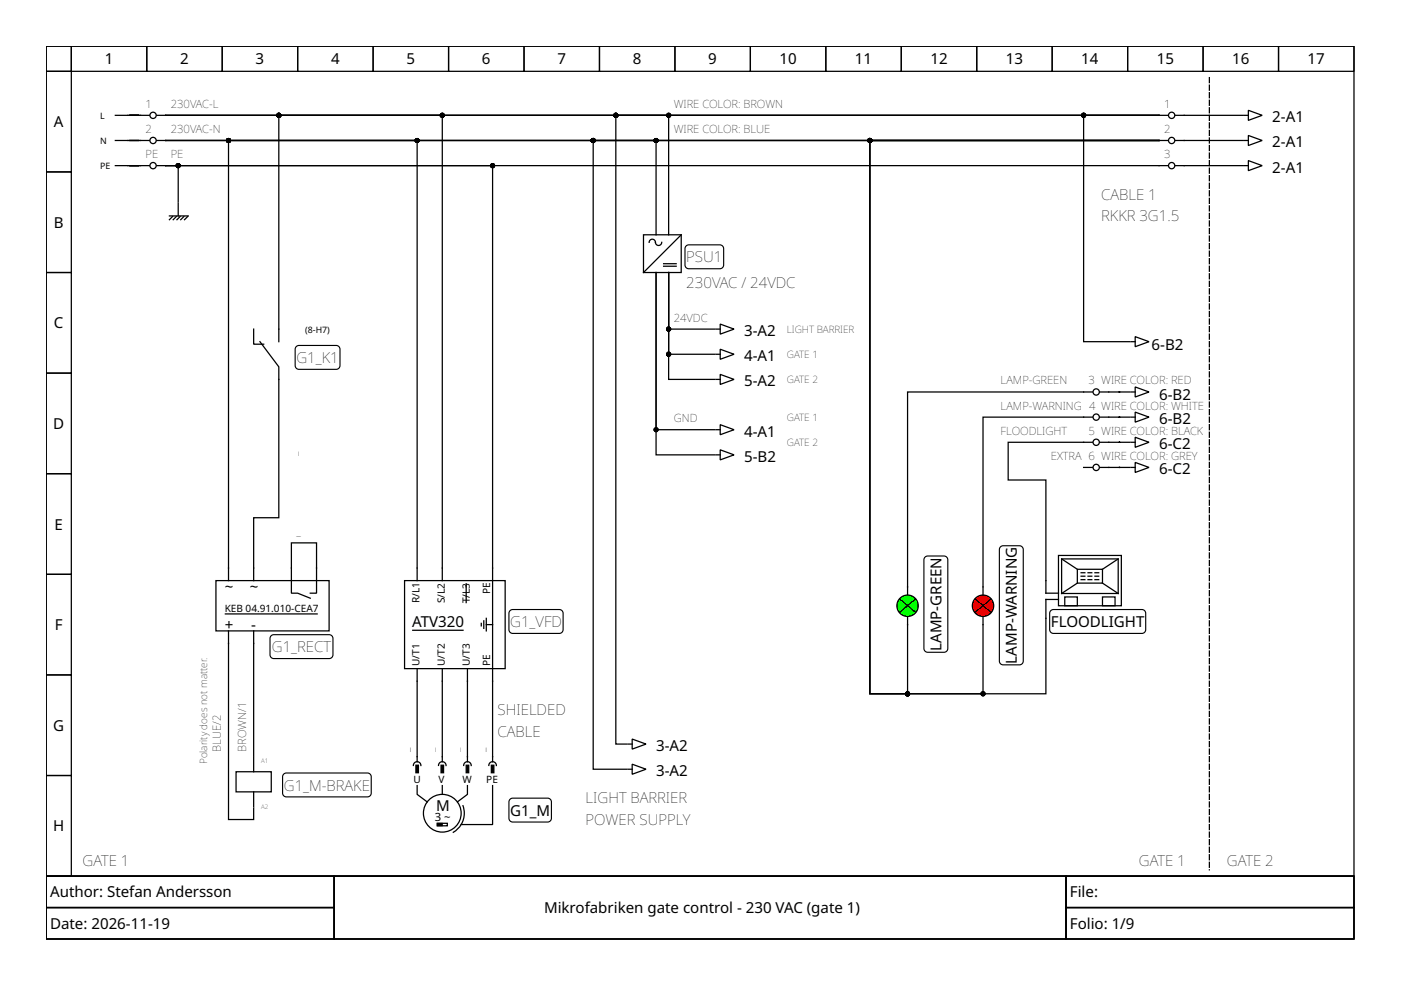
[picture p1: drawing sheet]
<svg xmlns="http://www.w3.org/2000/svg" width="297mm" height="210mm" viewBox="0 0 297 210" stroke-linecap="round" stroke-linejoin="round" font-family="sans-serif">
<g fill="none" stroke="#000" stroke-width=".27">
<path d="M9.8 9.8h277.3v176h-277.3zM9.8 9.8h5.3v5.3h-5.3zM9.8 15.1h5.3v21.4h-5.3zM15.1 9.8h16v5.3h-16zM31.1 9.8h16v5.3h-16zM47.1 9.8h16v5.3h-16zM63.1 9.8h16v5.3h-16zM79.1 9.8h16v5.3h-16zM95.1 9.8h16v5.3h-16zM111.1 9.8h16v5.3h-16zM127.1 9.8h16v5.3h-16zM143.1 9.8h16v5.3h-16z"/>
<path d="M159.1 9.8h16v5.3h-16zM175.1 9.8h16v5.3h-16zM191.1 9.8h16v5.3h-16zM207.1 9.8h16v5.3h-16zM223.1 9.8h16v5.3h-16zM239.1 9.8h16v5.3h-16zM255.1 9.8h16v5.3h-16zM271.1 9.8h16v5.3h-16zM9.8 36.5h5.3v21.3h-5.3zM24.5 35.1h2.6M24.5 24.5h2.6M24.5 29.8h2.6"/>
<path d="M29.8 35.1h1.9M29.8 24.5h1.9M29.8 29.8h1.9M33.3 35.1h1.8M33.3 24.5h1.8M33.3 29.8h1.8M245.7 35.1h1.9M245.7 24.5h1.9M245.7 29.8h1.9M249.2 35.1h1.9M249.2 24.5h1.9M249.2 29.8h1.9"/>
<path d="M263.9 35.1h.8M263.9 24.5h.8M263.9 29.8h.8M264.7 28.7l2.9 1.1-2.9 1.1zM264.7 23.4l2.9 1.1-2.9 1zM264.7 34.1l2.9 1-2.9 1.1zM9.8 57.8h5.3v21.3h-5.3zM136.4 49.8h8v8h-8zM137.6 51.4a.71 .71 0 0 1 .9-.7 .71 .71 0 0 1 .5 .9 .67 .67 0 0 0 .8 .4 .67 .67 0 0 0 .5-.6M140.7 55.9h2.7M140.7 56.4h2.7M144.4 49.8l-8 8"/>
<path d="M9.8 79.1h5.3v21.3h-5.3zM53.8 69.8v3.2h2.1M55.1 72.4l4 5.4v2.6M59.1 69.8v2.6M151.9 75.1h.8M152.7 74l2.9 1.1-2.9 1.1zM152.7 79.4l2.9 1-2.9 1.1zM151.9 91.1h.8M151.9 80.4h.8M151.9 96.4h.8M152.7 90l2.9 1.1-2.9 1.1zM152.7 95.4l2.9 1-2.9 1.1z"/>
<path d="M229.7 99.1h1.9M229.7 88.4h1.9M229.7 93.8h1.9M229.7 83.1h1.9M233.2 99.1h1.9M233.2 88.4h1.9M233.2 93.8h1.9M233.2 83.1h1.9M239.9 99.1h.8M239.9 88.4h.8M239.9 93.8h.8M239.9 83.1h.8"/>
<path d="M240.7 98l2.9 1.1-2.9 1.1zM240.7 87.4l2.9 1-2.9 1.1zM240.7 92.7l2.9 1.1-2.9 1zM240.7 82l2.9 1.1-2.9 1.1zM9.8 100.4h5.3v21.4h-5.3zM9.8 121.8h5.3v21.3h-5.3zM45.8 123.1h24v10.7h-24zM47.6 130.2h19.8M48.4 120.4v2.7M48.4 133.8v2.6M53.8 120.4v2.7M53.8 133.8v2.6"/>
<path d="M61.8 120.4v5.4h1.3l2.7 1M67.1 120.4v5.4h-1.3M208.4 124.4v8M9.8 143.1h5.3v21.3h-5.3zM133.2 157.8h.8M134 156.7l3 1.1-3 1zM9.8 164.4h5.3v21.4h-5.3zM50 163.6h7.5v4.3h-7.5zM53.8 160.4v3.2M53.8 167.9v3.2M88.4 161.5a.8 .8 0 0 0-.8 .8M88.4 166.6v1.8l2.2 1.6"/>
<path d="M88.4 160.4v1.1M88.5 161.5a.8 .8 0 0 1 .7 .8M92.7 174.6h2.1v.5h-2.1zM93.7 161.5a.8 .8 0 0 0-.7 .8M93.8 160.4v1.1M93.8 166.6v1.8M93.9 161.5a.8 .8 0 0 1 .7 .8M98.2 170.8a4.7 4.7 0 0 1-2.1 5.7M99 161.5a.8 .8 0 0 0-.7 .8M99.1 166.6v1.8l-2.1 1.6M99.1 160.4v1.1M99.2 161.5a.8 .8 0 0 1 .7 .8"/>
<path d="M104.4 161.5a.8 .8 0 0 0-.8 .8M104.4 166.6v8.2h-6.6M104.4 160.4v1.1M104.5 161.5a.8 .8 0 0 1 .7 .8M133.2 163.1h.8M134 162l3 1.1-3 1.1zM9.8 185.8h277.3v13.3h-277.3zM9.8 185.8h61v6.6h-61zM9.8 192.4h61v6.7h-61zM70.8 185.8h155.2v13.3h-155.2zM226 185.8h61.1v6.6h-61.1zM226 192.4h61.1v6.7h-61.1z"/>
<circle cx="32.5" cy="35.1" r=".67"/>
<circle cx="32.5" cy="24.5" r=".67"/>
<circle cx="32.5" cy="29.8" r=".67"/>
<circle cx="248.4" cy="24.5" r=".67"/>
<circle cx="248.4" cy="29.8" r=".67"/>
<circle cx="248.4" cy="35.1" r=".67"/>
<circle cx="232.4" cy="93.8" r=".67"/>
<circle cx="232.4" cy="83.1" r=".67"/>
<circle cx="232.4" cy="99.1" r=".67"/>
<circle cx="232.4" cy="88.4" r=".67"/>
<circle cx="93.8" cy="172.4" r="4"/>
</g>
<path d="M256.4 16.5v167.9" fill="none" stroke="#000" stroke-width=".27" stroke-dasharray="1.1 .5"/>
<g fill="#000" stroke="#000" stroke-width=".27">
<path d="M88.2 162.2h.5v1.6h-.5z" fill-rule="evenodd"/>
<path d="M93.5 162.2h.5v1.6h-.5z" fill-rule="evenodd"/>
<path d="M98.8 162.2h.6v1.6h-.6z" fill-rule="evenodd"/>
<path d="M104.2 162.2h.5v1.6h-.5z" fill-rule="evenodd"/>
</g>
<path d="M92.7 174.6h1.1v.5h-1.1z" fill-rule="evenodd" fill="#000" stroke="#000" stroke-width=".21"/>
<path d="M145.5 52.1l.5-.2h6.6a.8 .8 0 0 1 .8 .8v3.5a.8 .8 0 0 1-.8 .8h-6.6a.8 .8 0 0 1-.8-.8v-3.5zM62.8 73.5l.6-.3h7.9a.8 .8 0 0 1 .8 .8v3.5a.8 .8 0 0 1-.8 .8h-7.9a.8 .8 0 0 1-.8-.8v-3.5zM57.5 134.8l.5-.2h11.8a.8 .8 0 0 1 .8 .8v3.4a.8 .8 0 0 1-.8 .8h-11.8a.8 .8 0 0 1-.8-.8v-3.4zM60.1 164.1l.6-.2h17.2a.8 .8 0 0 1 .8 .8v3.5a.8 .8 0 0 1-.8 .8h-17.2a.8 .8 0 0 1-.8-.8v-3.5zM108.1 169.5l.6-.3h7.4a.8 .8 0 0 1 .8 .8v3.5a.8 .8 0 0 1-.8 .8h-7.4a.8 .8 0 0 1-.8-.8v-3.5z" fill="none" stroke="#000" stroke-width=".24"/>
<circle cx="208.4" cy="128.4" r="2.27" fill="#f00" stroke="#000" stroke-width=".27"/>
<g fill="none" stroke="#000" stroke-width=".27">
<path d="M35.9 45.8h4M36.6 45.9l-.7 .7M37.4 45.9l-.7 .7M37.8 43.1v2.7M38.2 45.9l-.7 .7M39 45.9l-.7 .7M39.8 45.9l-.7 .7M151.9 69.8h.8M152.7 68.7l2.9 1.1-2.9 1zM239.9 72.4h.8M240.7 71.4l2.9 1-2.9 1.1zM85.8 123.1h21.3v18.7h-21.3z"/>
<path d="M87.4 133.6h10.9M88.4 120.4v2.7M93.8 120.4v2.7M98.8 123.6v4.3M102 132.2v.5M102.6 131.6v1.6M103.1 132.4h1.3M103.1 131.1v2.7M104.4 120.4v24M192.4 124.4v8M206.8 127l3.3 2.8M210.1 127l-3.3 2.8"/>
<path d="M88.4 141.8v2.6M93.8 141.8v2.6M99.1 141.8v2.6"/>
</g>
<path d="M212.1 115.9l.6-.2h3.5a.8 .8 0 0 1 .8 .8v23.7a.8 .8 0 0 1-.8 .8h-3.5a.8 .8 0 0 1-.8-.8v-23.7zM108.1 129.5l.6-.3h9.9a.8 .8 0 0 1 .8 .8v3.5a.8 .8 0 0 1-.8 .8h-9.9a.8 .8 0 0 1-.8-.8v-3.5z" fill="none" stroke="#000" stroke-width=".24"/>
<circle cx="192.4" cy="128.4" r="2.27" fill="#0f0" stroke="#000" stroke-width=".27"/>
<g fill="none" stroke="#000" stroke-width=".27">
<path d="M27.1 29.8h2.7M27.1 24.5h2.7M27.1 35.1h2.7M35.1 35.1h210.6M35.1 24.5h210.6M35.1 35.1h69.3v85.3M35.1 29.8h104v20M35.1 29.8h210.6M35.1 35.1h2.7v7.8M35.1 29.8h53.3v90.6M35.1 24.5h106.7v25.3M35.1 24.5h58.7v95.9"/>
<path d="M245.7 29.8h-119.9v133.3h7.2M245.7 29.8h-197.3v90.6M245.7 29.8h-61.3v117.3h24v-14.7M245.7 24.5h-186.6v45.3M245.7 24.5h-115.1v133.3h2.4M245.7 24.5h-16v47.9h9.9M245.7 29.8h-61.3v117.3h8v-14.7M245.7 29.8h-61.3v117.3h37.3v-20h2.7M251.1 24.5h12.5M251.1 35.1h12.5M251.1 29.8h12.5M141.8 57.8v22.6h9.8"/>
<path d="M141.8 57.8v12h9.8M141.8 57.8v17.3h9.8M59.1 80.4v29.4h-5.3v10.6M151.6 91.1h-12.5v-33.3v38.6h12.5M229.7 83.1h-37.3v41.3M229.7 93.8h-15.9v8h7.9v24h2.7M229.7 88.4h-21.3v36M235.1 99.1h4.5M235.1 88.4h4.5M235.1 93.8h4.5M235.1 83.1h4.5M224.4 117.8h13.3v10.6h-13.3z"/>
<path d="M225.1 118.5h12v7.3h-12zM225.1 118.5l3.3 2.2M237.1 118.5l-3.4 2.2M48.4 136.4v37.4h5.4v-2.4M53.8 136.4v23.8M61.8 120.4v-5.3h5.3v5.3M190.8 127l3.3 2.8M194.1 127l-3.3 2.8M225.7 126.6h2.7v1.8h-2.7zM228.4 120.7h5.3v2.9h-5.3zM228.4 123.6l-3.3 2.2M229.2 121.4h.8"/>
<path d="M229.2 122.9h.8M229.2 122.2h.8M230.7 121.4h.8M230.7 122.9h.8M230.7 122.2h.8M232.1 121.4h.8M232.1 122.9h.8M232.1 122.2h.8M233.7 126.6h2.7v1.8h-2.7zM233.7 123.6l3.4 2.2M88.4 144.4v16M93.8 144.4v16"/>
<path d="M99.1 144.4v16M104.4 144.4v16"/>
</g>
<path d="M196.1 118.1l.6-.2h3.5a.8 .8 0 0 1 .8 .8v18.8a.8 .8 0 0 1-.8 .8h-3.5a.8 .8 0 0 1-.8-.8v-18.8zM222.8 129.5l.5-.3h18.8a.8 .8 0 0 1 .8 .8v3.5a.8 .8 0 0 1-.8 .8h-18.8a.8 .8 0 0 1-.8-.8v-3.5z" fill="none" stroke="#000" stroke-width=".24"/>
<g fill="#000" stroke="#000" stroke-width=".27">
<circle cx="37.8" cy="35.1" r=".4"/>
<circle cx="48.4" cy="29.8" r=".4"/>
<circle cx="59.1" cy="24.5" r=".4"/>
<circle cx="88.4" cy="29.8" r=".4"/>
<circle cx="93.8" cy="24.5" r=".4"/>
<circle cx="104.4" cy="35.1" r=".4"/>
<circle cx="125.8" cy="29.8" r=".4"/>
<circle cx="130.6" cy="24.5" r=".4"/>
<circle cx="139.1" cy="29.8" r=".4"/>
<circle cx="141.8" cy="24.5" r=".4"/>
<circle cx="184.4" cy="29.8" r=".4"/>
<circle cx="229.7" cy="24.5" r=".4"/>
<circle cx="141.8" cy="75.1" r=".4"/>
<circle cx="141.8" cy="69.8" r=".4"/>
<circle cx="139.1" cy="91.1" r=".4"/>
<circle cx="192.4" cy="147.1" r=".4"/>
<circle cx="208.4" cy="147.1" r=".4"/>
</g>
<g font-size="3.2">
<text x="22.2" y="13.7">1</text>
<text x="38.2" y="13.7">2</text>
<text x="54.2" y="13.7">3</text>
<text x="70.2" y="13.7">4</text>
<text x="86.2" y="13.7">5</text>
<text x="102.2" y="13.7">6</text>
<text x="118.2" y="13.7">7</text>
<text x="134.2" y="13.7">8</text>
<text x="150.2" y="13.7">9</text>
<text x="165.3" y="13.7">10</text>
<text x="181.3" y="13.7">11</text>
<text x="197.3" y="13.7">12</text>
<text x="213.3" y="13.7">13</text>
<text x="229.3" y="13.7">14</text>
<text x="245.2" y="13.7">15</text>
<text x="261.2" y="13.7">16</text>
<text x="277.2" y="13.7">17</text>
<text x="11.4" y="27">A</text>
<text x="269.7" y="25.9">2-A1</text>
<text x="269.7" y="31.3">2-A1</text>
<text x="269.7" y="36.6">2-A1</text>
<text x="233.5" y="42.3">CABLE 1</text>
<text x="233.5" y="46.8">RKKR 3G1.5</text>
<text x="11.4" y="48.3">B</text>
<text x="145.5" y="55.6">PSU1</text>
<text x="145.5" y="61">230VAC / 24VDC</text>
<text x="11.4" y="69.6">C</text>
<text x="157.8" y="71.2">3-A2</text>
<text x="62.8" y="77">G1_K1</text>
<text x="157.8" y="76.6">4-A1</text>
<text x="244.1" y="74.3">6-B2</text>
<text x="157.8" y="81.9">5-A2</text>
<text x="245.7" y="89.9">6-B2</text>
<text x="245.7" y="84.7">6-B2</text>
<text x="11.3" y="91">D</text>
<text x="157.8" y="92.6">4-A1</text>
<text x="245.7" y="95.2">6-C2</text>
<text x="157.8" y="97.9">5-B2</text>
<text x="245.7" y="100.6">6-C2</text>
<text x="11.6" y="112.3">E</text>
<text x="47.6" y="125.5">~</text>
<text x="53" y="125.5">~</text>
<text x="11.6" y="133.6">F</text>
<text x="47.6" y="133.5">+</text>
<text x="53.2" y="133.5">-</text>
<text x="87.4" y="133">ATV320</text>
<text x="108.2" y="133">G1_VFD</text>
<text x="222.8" y="133">FLOODLIGHT</text>
<text x="57.6" y="138.3">G1_RECT</text>
<text x="199.6" y="138" transform="rotate(-90 199.6 138)">LAMP-GREEN</text>
<text x="215.6" y="140.7" transform="rotate(-90 215.6 140.7)">LAMP-WARNING</text>
<text x="11.3" y="155">G</text>
<text x="105.5" y="151.6">SHIELDED</text>
<text x="105.5" y="156.2">CABLE</text>
<text x="139.1" y="159.2">3-A2</text>
<text x="60.2" y="167.6">G1_M-BRAKE</text>
<text x="139.1" y="164.6">3-A2</text>
<text x="92.4" y="171.9">M</text>
<text x="108.2" y="173">G1_M</text>
<text x="124.2" y="170.3">LIGHT BARRIER</text>
<text x="11.3" y="176.3">H</text>
<text x="124.2" y="174.8">POWER SUPPLY</text>
<text x="17.5" y="183.6">GATE 1</text>
<text x="241.5" y="183.6">GATE 1</text>
<text x="260.1" y="183.6">GATE 2</text>
<text x="10.6" y="190.3">Author: Stefan Andersson</text>
<text x="226.8" y="190.3">File:</text>
<text x="10.6" y="197">Date: 2026-11-19</text>
<text x="115.3" y="193.6">Mikrofabriken gate control - 230 VAC (gate 1)</text>
<text x="226.8" y="197">Folio: 1/9</text>
</g>
<g font-size="2.4">
<text x="30.9" y="22.9">1</text>
<text x="36.2" y="22.9">230VAC-L</text>
<text x="142.8" y="22.9">WIRE COLOR: BROWN</text>
<text x="246.8" y="22.9">1</text>
<text x="30.9" y="28.2">2</text>
<text x="36.2" y="28.2">230VAC-N</text>
<text x="142.8" y="28.2">WIRE COLOR: BLUE</text>
<text x="246.8" y="28.2">2</text>
<text x="30.9" y="33.5">PE</text>
<text x="36.2" y="33.5">PE</text>
<text x="246.8" y="33.5">3</text>
<text x="142.8" y="68.2">24VDC</text>
<text x="212.2" y="81.5">LAMP-GREEN</text>
<text x="230.8" y="81.5">3 WIRE COLOR: RED</text>
<text x="142.8" y="89.5">GND</text>
<text x="212.2" y="86.8">LAMP-WARNING 4 WIRE COLOR: WHITE</text>
<text x="212.2" y="92.2">FLOODLIGHT</text>
<text x="230.8" y="92.2">5 WIRE COLOR: BLACK</text>
<text x="63.1" y="96.8" transform="rotate(-90 63.1 96.8)">_</text>
<text x="222.8" y="97.5">EXTRA 6 WIRE COLOR: GREY</text>
<text x="62.8" y="113.5">_</text>
<text x="46.8" y="159.4" transform="rotate(-90 46.8 159.4)">BLUE/2</text>
<text x="52.2" y="159.4" transform="rotate(-90 52.2 159.4)">BROWN/1</text>
<text x="86.8" y="159.4" transform="rotate(-90 86.8 159.4)">_</text>
<text x="92.2" y="159.4" transform="rotate(-90 92.2 159.4)">_</text>
<text x="97.5" y="159.4" transform="rotate(-90 97.5 159.4)">_</text>
<text x="102.8" y="159.4" transform="rotate(-90 102.8 159.4)">_</text>
<text x="92.2" y="174">3 ~</text>
</g>
<g font-size="2.1">
<text x="166.8" y="70.6">LIGHT BARRIER</text>
<text x="166.8" y="75.9">GATE 1</text>
<text x="166.8" y="81.2">GATE 2</text>
<text x="166.8" y="89.2">GATE 1</text>
<text x="166.8" y="94.6">GATE 2</text>
<text x="47.6" y="129.8">KEB 04.91.010-CEA7</text>
<text x="89" y="127.9" transform="rotate(-90 89 127.9)">R/L1</text>
<text x="94.3" y="127.9" transform="rotate(-90 94.3 127.9)">S/L2</text>
<text x="99.6" y="127.9" transform="rotate(-90 99.6 127.9)">T/L3</text>
<text x="103.9" y="126" transform="rotate(-90 103.9 126)">PE</text>
<text x="89" y="141.2" transform="rotate(-90 89 141.2)">U/T1</text>
<text x="94.3" y="141.2" transform="rotate(-90 94.3 141.2)">U/T2</text>
<text x="99.6" y="141.2" transform="rotate(-90 99.6 141.2)">U/T3</text>
<text x="103.9" y="141.2" transform="rotate(-90 103.9 141.2)">PE</text>
<text x="43.9" y="162" transform="rotate(-90 43.9 162)">Polarity does not matter.</text>
<text x="87.6" y="166">U</text>
<text x="93" y="166">V</text>
<text x="98" y="166">W</text>
<text x="103.1" y="166">PE</text>
</g>
<g font-size="1.9">
<text x="21.3" y="25.3">L</text>
<text x="21.3" y="35.9">PE</text>
<text x="21.3" y="30.6">N</text>
<text x="64.7" y="70.6">(8-H7)</text>
</g>
<g font-size="1.3">
<text x="55.4" y="161.8">A1</text>
<text x="55.4" y="171.4">A2</text>
</g>
</svg>
